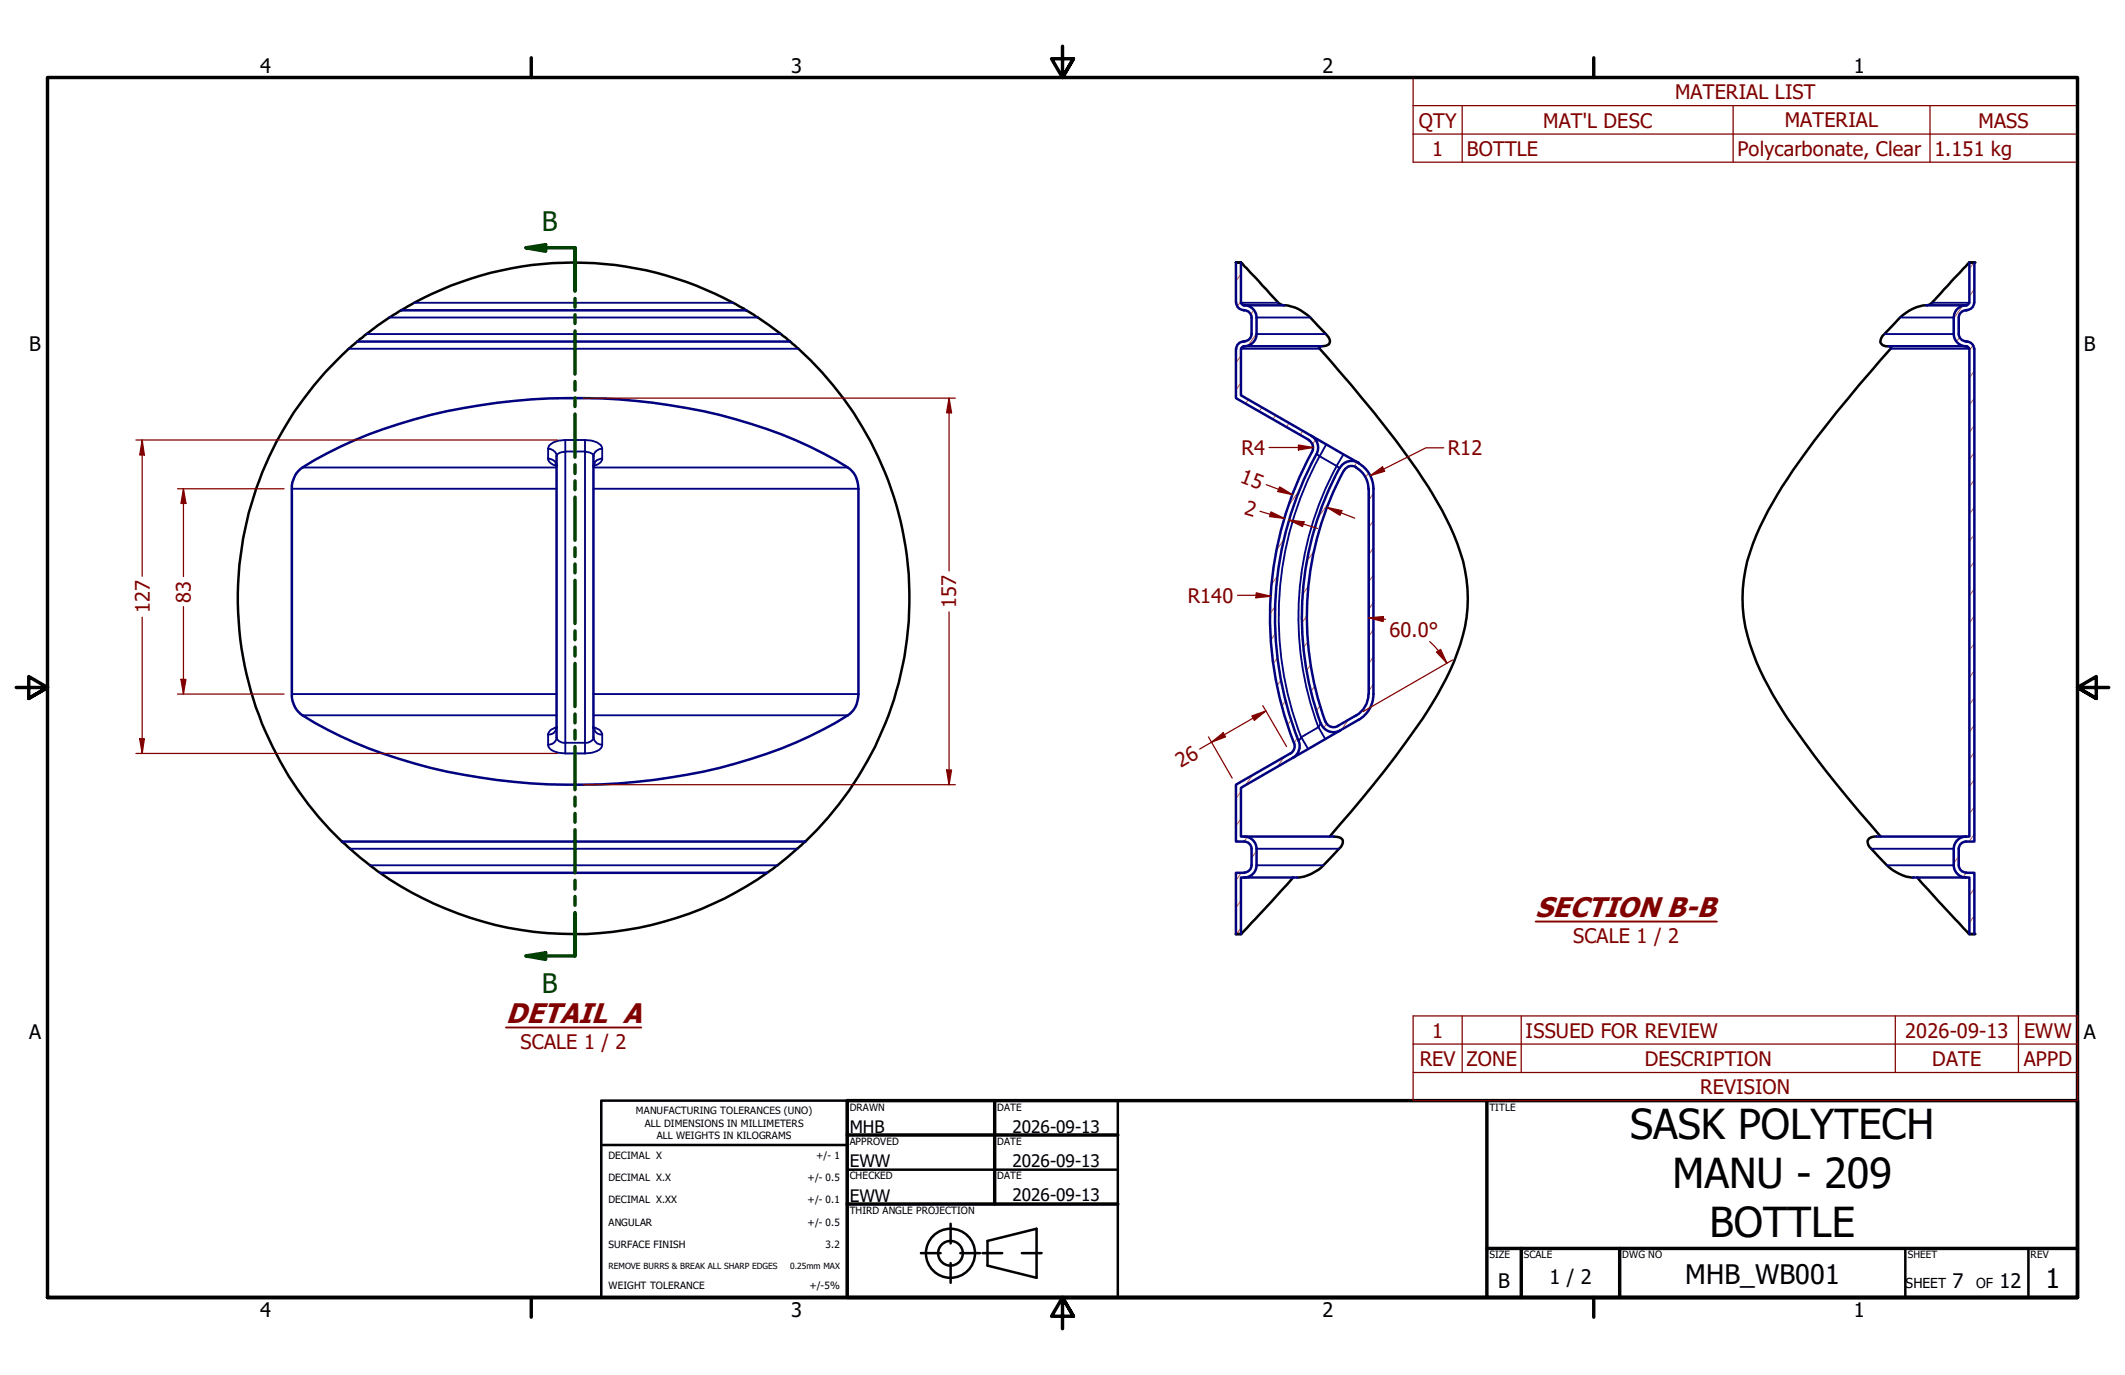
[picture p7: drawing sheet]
<svg xmlns="http://www.w3.org/2000/svg" width="432mm" height="279mm" viewBox="0 0 432 279" stroke-linecap="round" stroke-linejoin="round" font-family="sans-serif">
<!-- layer: Hatch (EDDT) -->
<g fill="none" stroke="#ff8000" stroke-width=".2">
<path d="M252.2 55.7l-1.1 1.4M401.1 53.3l-.9 1.4M401.2 58.7l-1 1.5M252.2 61.2l-.8 1.1M252.2 72.3l-1.1 1.4M252.2 77.8l-1.1 1.4M254.8 63l-.6 .9M255.3 67.8l-1.7 2.4M398.1 68.6l-.5 .8M398.8 62.2l-1.8 2.5M400.9 70.1l-.7 1.1M401.2 75.4l-1 1.4"/>
<path d="M253.7 81.2l-.6 .8M256.5 82.7l-.7 .9M259.2 84.4l-.6 .8M261.9 86l-.5 .8M264.2 99.3l-2.3 3.3M264.7 87.6l-.5 .8M267.3 89.3l-.6 1M275.7 94l-.6 .8M278.1 96.1l-.6 .9M401.2 80.9l-1 1.4M401.2 86.4l-1 1.5M401.2 91.9l-1 1.5"/>
<path d="M401.2 97.5l-1 1.4M259.7 117l-1.3 1.6M261 109.5l-1.5 2.2M265.9 119l-1.1 1.7M267.1 111.8l-1.5 2.1M270.2 101.9l-2.3 3.2M279.1 100.2l-1 1.5M279.1 105.8l-1 1.4M279.1 111.3l-1 1.4M279.1 116.8l-1 1.4M401.2 103.1l-1 1.4M401.2 108.6l-1 1.4"/>
<path d="M401.2 114.1l-1 1.4M401.2 119.6l-1 1.5M259.1 123.2l-1 1.5M259.2 128.7l-.9 1.3M259.7 133.5l-.9 1.3M260.3 138.1l-.8 1.2M265.6 125l-.9 1.4M265.9 130.2l-1 1.3M266.4 135l-.8 1.1M267.3 139.3l-.9 1.1M279.1 122.4l-1 1.4M279.1 127.9l-1 1.4"/>
<path d="M279.1 133.4l-1 1.5M279.1 139l-1 1.4M401.2 125.2l-1 1.4M401.2 130.7l-1 1.4M401.2 136.3l-1 1.4M254.4 157.6l-1.3 1.9M260.9 153.9l-1.3 1.9M261.3 142.3l-.8 1.1M262.4 146.2l-.7 1.1M263.7 149.9l-.7 1M268.3 143.3l-.7 1M269.6 147l-.6 .9"/>
<path d="M273.9 146.3l-1.3 2M401.2 141.8l-1 1.4M401.2 147.3l-1 1.5M401.2 152.8l-1 1.5M401.2 158.4l-1 1.4M252.2 160.8l-1.1 1.4M252.2 166.4l-1.1 1.4M252.2 177.4l-1.1 1.5M253.4 170.1l-.6 .9M255.3 172.9l-1 1.5M398 174l-1 1.5M399.5 177.4l-.6 .8"/>
<path d="M401.2 164l-1 1.4M401.2 169.5l-1.1 1.5M252.2 183l-1.1 1.4M252.2 188.5l-.9 1.3M401.2 180.5l-1 1.5M401.2 186.1l-1 1.4"/>
</g>
<!-- layer: Break Line (EDDT) -->
<g fill="none" stroke="#000" stroke-width=".51">
<path d="M251.1 53.3h1.1l6.7 7.3a3.4 3.4 0 0 0 1.6 1.4h.3M401.2 53.3h-1.1l-6.7 7.3a3.4 3.4 0 0 1-1.6 1.4h-.3M261 62a7.9 7.9 0 0 1 5.3 2.5l3.1 3.4a1.54 1.54 0 0 1 .6 2.1l-.5 .2-.9 .2M268.4 70.4l-.4 .1 .2 .4a243.2 243.2 0 0 1 22 28 52.8 52.8 0 0 1 7.5 17 30.7 30.7 0 0 1-2.2 18.5 76.9 76.9 0 0 1-9.7 16.2l-6.8 8.9-8.8 10.5M384 70.4l.3 .1-.1 .4a243.2 243.2 0 0 0-22.1 28 52.8 52.8 0 0 0-7.5 17 30.7 30.7 0 0 0 2.3 18.5 76.9 76.9 0 0 0 9.6 16.2l6.8 8.9 8.8 10.5M391.4 62a8.3 8.3 0 0 0-5.3 2.5l-3.2 3.4a1.45 1.45 0 0 0-.5 2.1l.8 .4h.5M262.8 178.3l-10.6 11.5h-1.1M271.1 170a1.51 1.51 0 0 1 1.8 .8 1.89 1.89 0 0 1-.8 1.7l-1.6 1.7a10.6 10.6 0 0 1-6.1 4l-.8 .1M381.3 170a1.61 1.61 0 0 0-1.8 .9 1.92 1.92 0 0 0 .7 1.6 25.6 25.6 0 0 0 4.4 4.3l2.7 1.3 1.4 .2M389.6 178.3l10.5 11.5h1.1"/>
<circle cx="116.6" cy="121.6" r="68.2"/>
</g>
<!-- layer: Symbol (EDDT) -->
<path d="M312 187.3h36.9M102.8 208.8h27.5" fill="none" stroke="#800000" stroke-width=".38"/>
<!-- layer: Visible (EDDT) -->
<g fill="none" stroke="#000080" stroke-width=".51">
<path d="M251.1 53.3v8.2M252.2 53.3v8.2M400.2 53.3v8.2M401.2 53.3v8.2M72.6 69.4h87.9M81.5 63.1h70.1M251.1 70.9v10l14.9 8.5M251.2 61.5a1.49 1.49 0 0 0 1.5 1.5M252.2 70.9v9.4l23.8 13.7M252.2 61.5l.3 .4 .2 .1M252.7 63.1h.2M252.7 70.4h15.9"/>
<path d="M252.7 62h8.3M252.7 70.4l-.4 .3-.1 .2M252.8 62a2.51 2.51 0 0 1 2.5 2.5M252.8 63.1a1.49 1.49 0 0 1 1.5 1.4M252.9 69.4a1.51 1.51 0 0 0-1.7 1.5M254.3 64.5v3.3a1.49 1.49 0 0 1-1.5 1.5M255.3 64.5v3.3a2.51 2.51 0 0 1-2.5 2.6M383.7 70.4h16M391.4 62h8.3M397 64.5v3.3a2.51 2.51 0 0 0 2.5 2.6M398 64.5v3.3a1.49 1.49 0 0 0 1.5 1.5M399.5 69.4h.2"/>
<path d="M399.5 62a2.51 2.51 0 0 0-2.5 2.5M399.6 69.4a1.49 1.49 0 0 1 1.5 1.5M399.6 70.4l.4 .3 .1 .2M399.7 63.1a1.51 1.51 0 0 0-1.7 1.4M400.1 61.5l-.2 .4-.3 .1M400.2 70.9v99.1h-.7M401.1 61.5a1.49 1.49 0 0 1-1.5 1.5M401.2 70.9v100.1h-1.7a1.49 1.49 0 0 0-1.5 1.5M61 95.3a89.9 89.9 0 0 1 33.1-12.4 123.1 123.1 0 0 1 61.7 4.3 77.6 77.6 0 0 1 16.9 8.1 5 5 0 0 1 1.7 4v41.7a4.9 4.9 0 0 1-2.1 4.4 95.2 95.2 0 0 1-36.1 12.6 122.8 122.8 0 0 1-58.3-4.8 77.6 77.6 0 0 1-16.9-8.2l-.4-.3a5.2 5.2 0 0 1-1.3-3.7v-41.7a5.5 5.5 0 0 1 1.7-4zM113 94.2l.1 .5M113.1 92.7v57.1M120.6 92.7v57.1"/>
<path d="M120.8 94.2l-.2 .5M266 89.5a1.75 1.75 0 0 1 .6 2.3 70.2 70.2 0 0 0-3.5 59.7 1.75 1.75 0 0 1-.9 1.6M266.5 88.6a2.75 2.75 0 0 1 1 3.7 69 69 0 0 0-3.6 58.3M272.2 95.1a63.5 63.5 0 0 0-3.9 51.9M273.1 95.6a62.5 62.5 0 0 0-3.8 51M275.5 94.9l.1 .1M275.5 94.9a1.75 1.75 0 0 0-2.4 .7M275.6 95a5 5 0 0 1 2.5 4.3M276 94a6.3 6.3 0 0 1 3.1 5.3M276.1 94a2.76 2.76 0 0 0-3.9 1.1M278.1 99.3v41.7M279.1 99.3v41.7"/>
<path d="M113.1 147.8l-.1 .4M120.6 147.8l.2 .4M262.2 153.1l-11.1 6.3v11.6h1.8M263.9 150.6a2.76 2.76 0 0 1-1.2 3.4M268.4 147a2.76 2.76 0 0 0 4 1.4M269.3 146.6a1.75 1.75 0 0 0 2.6 .9M275.6 145.4l-3.8 2.1M278.1 141.1a5 5 0 0 1-2.5 4.3M279.1 141.1a6 6 0 0 1-3 5.1l-23.9 13.9v9.9h18.9M69.5 171h94.1M77.2 177.4h78.7M252.8 171a1.49 1.49 0 0 1 1.5 1.5"/>
<path d="M252.8 170a2.51 2.51 0 0 1 2.5 2.5M252.9 177.4h-1.8v12.4M254.3 172.5v3.3a1.49 1.49 0 0 1-1.5 1.5M255.3 172.5v3.3a2.51 2.51 0 0 1-2.5 2.5M263.6 178.3h-11.4v11.5M381.3 170h18.2M388.7 178.3h10.8M397 172.5v3.3a2.51 2.51 0 0 0 2.5 2.5M398 172.5v3.3a1.49 1.49 0 0 0 1.5 1.5M399.5 177.4h1.7v12.4M399.5 178.3h.7v11.5M399.5 170a2.51 2.51 0 0 0-2.5 2.5"/>
</g>
<!-- layer: Visible Narrow (EDDT) -->
<g fill="none" stroke="#000080" stroke-width=".38">
<path d="M70.9 70.9h91.3M74.5 67.9h84.2M79.1 64.5h74.9M84.1 61.5h64.9M252.2 61.5h7.6M252.2 70.9h16M255.3 64.5h11M255.3 67.9h14.1M382.9 67.9h14.1M384.2 70.9h16M386.1 64.5h10.9M392.6 61.5h7.6"/>
<path d="M59.3 99.3h53.8M61.5 95h51.6M111.4 93.2a1.7 1.7 0 0 1 1.7 1.5 1.91 1.91 0 0 1-1.7-1.5zM111.4 91.2v2M114.9 89.4l-.7 .1a2.98 2.98 0 0 0-2.8 1.4v.3M114.9 91.8h4v59.1h-4zM114.9 89.4v2.4a1.66 1.66 0 0 0-1.8 .9 1.6 1.6 0 0 0-1.7-1.5M114.9 89.4h4M118.9 89.4l.7 .1a2.98 2.98 0 0 1 2.7 1.4l.1 .3M118.9 89.4v2.4a1.64 1.64 0 0 1 1.7 .9 1.74 1.74 0 0 1 1.8-1.5M120.6 99.3h53.8M120.6 95h51.7"/>
<path d="M121 93.8l.3-.3 1.1-.3a1.9 1.9 0 0 1-1.8 1.5zM122.4 91.2v2M267.5 92.3l.7 .4M268.1 92.7a68.2 68.2 0 0 0-3.7 57.1M268.2 92.7l3.4 2M269.5 90.3l-1.3 2.4M271.6 94.7l.6 .4M271.6 94.7a64.2 64.2 0 0 0-3.7 53.1M273 92.3l-1.4 2.4M59.3 141h53.8M61.5 145.4h51.6M111.4 151.3a1.68 1.68 0 0 0 1.5 1.5l2 .3"/>
<path d="M111.4 149.3v2M111.8 148.4l1.3-.6a1.6 1.6 0 0 1-1.7 1.5zM114.9 150.9a1.51 1.51 0 0 1-1.8-1.1 1.6 1.6 0 0 1-1.7 1.5M114.9 153.1h4M114.9 150.9v2.2M120.6 147.8l1.3 .6 .5 .9a1.66 1.66 0 0 1-1.8-1.5zM120.6 141h53.8M120.6 145.4h51.7M122.4 151.3a1.68 1.68 0 0 1-1.6 1.5l-1.9 .3M122.4 151.3a1.66 1.66 0 0 1-1.8-1.5 1.49 1.49 0 0 1-1.7 1.1v2.2M122.4 149.3v2M264.4 149.8l-.5 .8"/>
<path d="M264.4 149.8l1.4 2.4M267.9 147.8l-3.5 2M267.9 147.8l1.4 2.4M268.4 146.9l-.5 .9M71.1 172.5h90.9M75.2 175.8h82.8M255.3 172.5h16.8M255.3 175.8h13.6M380.2 172.5h16.8M383.4 175.8h13.6"/>
</g>
<!-- layer: Break Line (EDDT) -->
<g fill="#000">
<circle cx="251.1" cy="53.3" r=".25"/>
<circle cx="401.2" cy="53.3" r=".25"/>
<circle cx="251.1" cy="189.8" r=".25"/>
<circle cx="401.2" cy="189.8" r=".25"/>
</g>
<!-- layer: Section Line (EDDT) -->
<g fill="none" stroke="#004000" stroke-width=".7">
<path d="M106.9 50.4h4M116.8 50.4v8.7M116.8 60.6v1.8M116.8 63.9v1.8M116.8 67.2v8.8M116.8 77.5v1.8M116.8 80.8v1.8M116.8 84.1v8.8M116.8 94.4v1.8M116.8 97.7v1.8M116.8 101v8.8M116.8 111.3v1.8"/>
<path d="M116.8 114.6v1.8M116.8 117.9v8.8M116.8 128.2v1.8M116.8 131.5v1.8M116.8 134.8v8.8M116.8 145.1v1.8M116.8 148.4v1.8M116.8 151.7v8.8M116.8 162v1.8M116.8 165.3v1.8M116.8 168.6v8.8M116.8 178.9v1.8"/>
<path d="M116.8 182.2v1.8M116.8 185.5v8.7"/>
</g>
<path d="M106.9 50.4l4-.7v1.4z" fill="#004000"/>
<path d="M106.9 50.4l4-.7v1.4zM110.9 50.4h5.9M106.9 194.2h4" fill="none" stroke="#004000" stroke-width=".7"/>
<path d="M106.9 194.2l4-.6v1.3z" fill="#004000"/>
<path d="M106.9 194.2l4-.6v1.3zM110.9 194.2h5.9" fill="none" stroke="#004000" stroke-width=".7"/>
<!-- layer: Symbol (EDDT) -->
<g fill="none" stroke="#800000" stroke-width=".25">
<path d="M287.1 21.5v-5.8h135v5.8M287.1 21.5h135v5.7M287.1 21.5v11.5h135v-5.8M287.1 27.2h135M297.1 21.5v11.5M352.2 21.5v11.5M392.2 21.5v11.5M287.1 217.9v5.7h135v-5.7M287.1 212.2v5.7h135M297.1 206.4v11.5M309.1 206.4v11.5M385.1 206.4v11.5"/>
<path d="M410.1 206.4v11.5M422.1 212.2h-135v-5.8h135v11.5"/>
</g>
<!-- layer: Border (EDDT) -->
<g fill="none" stroke="#000" stroke-width=".7">
<path d="M107.9 11.7v4M215.9 9.4v6.3l-2.2-3.8h4.4l-2.2 3.8 2.2-3.8M323.8 11.7v4M3.3 139.7h6.4l-3.9-2.2v4.4l3.9-2.2-3.9 2.2M428.5 139.7h-6.4l3.9-2.2v4.4l-3.9-2.2 3.9 2.2M172.1 223.6h250v40.1h-250zM172.1 230.6h55M202.1 223.6v21.1M302.1 223.6v40.1M172.1 244.7h55M302.1 253.7h120M309.1 253.7v10"/>
<path d="M329.1 253.7v10M9.7 263.7v-248h412.4v248h-412.4h412.4M107.9 263.7v4M218.1 267.5l-2.2-3.8 2.2 3.8h-4.4l2.2-3.8v6.3M323.8 263.7v4"/>
</g>
<!-- layer: Title (EDDT) -->
<g fill="none" stroke="#000" stroke-width=".51">
<path d="M122.2 223.6h49.9v40.1h-49.9zM122.2 232.7h49.9M172.1 237.7h55M227.1 223.6v40.1M187.1 254.6h4M193.2 248.7v4M193.2 256.7v4M195.1 254.6h4M199.6 254.6h4M200.7 252.2l9.9-2.5v10l-9.9-2.5zM207.6 254.6h4M387.2 253.7v10"/>
<path d="M412.2 253.7v10"/>
<circle cx="193.1" cy="254.7" r="5"/>
<circle cx="193.1" cy="254.7" r="2.51"/>
</g>
<!-- layer: Dimension (EDDT) -->
<path d="M37.3 138v3" fill="none" stroke="#800000" stroke-width=".25"/>
<path d="M36.8 138h1l-.5 3z" fill="#800000"/>
<path d="M37.3 99.3v3M36.8 138h1l-.5 3z" fill="none" stroke="#800000" stroke-width=".25"/>
<path d="M37.3 99.3l.5 3h-1z" fill="#800000"/>
<path d="M36.1 99.3h21.6M37.3 99.3l.5 3h-1zM192.8 80.9v3M37.3 102.3v14.9M37.3 123.3v14.7M36.1 141h21.6" fill="none" stroke="#800000" stroke-width=".25"/>
<path d="M192.8 80.9l.6 3h-1.1z" fill="#800000"/>
<path d="M192.8 80.9l.6 3h-1.1zM192.8 156.5v2.9" fill="none" stroke="#800000" stroke-width=".25"/>
<path d="M192.3 156.5h1.1l-.6 2.9z" fill="#800000"/>
<path d="M118.5 80.9h75.6M192.8 83.9v32.1M192.8 124.3v32.2M255.2 121l3.1 .2M118.5 159.4h75.6M192.3 156.5h1.1l-.6 2.9z" fill="none" stroke="#800000" stroke-width=".25"/>
<path d="M255.3 120.5l3 .7-3.1 .3z" fill="#800000"/>
<path d="M259.8 99.4l2.8 1.1M251.5 121h3.7M255.3 120.5l3 .7-3.1 .3z" fill="none" stroke="#800000" stroke-width=".25"/>
<path d="M260 98.9l2.6 1.6-2.9-.6z" fill="#800000"/>
<path d="M260 98.9l2.6 1.6-2.9-.6zM269.7 103.1l2.8 1.1" fill="none" stroke="#800000" stroke-width=".25"/>
<path d="M269.7 103.1l3 .7-.4 .9z" fill="#800000"/>
<path d="M257.3 98.5l2.5 .9M258.1 104.5l2.9 .8M269.7 103.1l3 .7-.4 .9zM272.5 104.2l2.8 1.1" fill="none" stroke="#800000" stroke-width=".25"/>
<path d="M258.3 104l2.7 1.3-3-.3z" fill="#800000"/>
<path d="M258.3 104l2.7 1.3-3-.3zM261.9 105.7l3 .8" fill="none" stroke="#800000" stroke-width=".25"/>
<path d="M261.9 105.7l3.1 .3-.3 1z" fill="#800000"/>
<path d="M281.2 95.3l-2.8 1.3M256 103.9l2.1 .6M261.9 105.7l3.1 .3-.3 1zM264.9 106.5l2.8 .9" fill="none" stroke="#800000" stroke-width=".25"/>
<path d="M278.4 96.6l2.5-1.7 .5 .9z" fill="#800000"/>
<path d="M278.4 96.6l2.5-1.7 .5 .9zM293.4 91h-3.6l-8.6 4.3M292.4 132.3l1.6 2.4" fill="none" stroke="#800000" stroke-width=".25"/>
<path d="M291.9 132.5l.8-.5 1.3 2.7z" fill="#800000"/>
<path d="M278.1 125.5l3 .3M291.9 132.5l.8-.5 1.3 2.7z" fill="none" stroke="#800000" stroke-width=".25"/>
<path d="M278.1 125.5l3-.2v1z" fill="#800000"/>
<path d="M263.8 90.9h3M278.1 125.5l3-.2v1zM281.1 125.8l.4 .1M290.5 130.4l1.8 1.9M295.1 134.1l-18.1 10.5" fill="none" stroke="#800000" stroke-width=".25"/>
<path d="M263.8 90.4l3 .5-3 .5z" fill="#800000"/>
<path d="M257.9 90.9h7.2h-1.3M263.8 90.4l3 .5-3 .5zM257.2 144.5l-2.6 1.4" fill="none" stroke="#800000" stroke-width=".25"/>
<path d="M254.4 145.5l2.8-1-2.3 1.9z" fill="#800000"/>
<path d="M248.8 149.3l-2.6 1.5M254.4 145.5l2.8-1-2.3 1.9z" fill="none" stroke="#800000" stroke-width=".25"/>
<path d="M246.2 150.8l2.3-1.9 .5 .8z" fill="#800000"/>
<path d="M28.9 89.4v3.1M245.6 149.7l4.8 8.4M246.2 150.8l2.3-1.9 .5 .8zM246.2 150.8l-2.4 1.4M254.6 145.9l-5.8 3.4M256.6 143.4l4.8 8.3" fill="none" stroke="#800000" stroke-width=".25"/>
<path d="M28.9 89.4l.4 3.1h-.9z" fill="#800000"/>
<path d="M28.9 89.4l.4 3.1h-.9zM28.9 150.1v3" fill="none" stroke="#800000" stroke-width=".25"/>
<path d="M28.4 150.1h.9l-.4 3z" fill="#800000"/>
<path d="M27.6 89.4h85.7M28.9 92.5v24.6M28.9 125.4v24.7M27.6 153.1h85.7M28.4 150.1h.9l-.4 3z" fill="none" stroke="#800000" stroke-width=".25"/>
<g font-size="8.4">
<text x="331.2" y="231.4">SASK POLYTECH</text>
<text x="339.9" y="241.4">MANU - 209</text>
<text x="347.3" y="251.4">BOTTLE</text>
</g>
<g font-size="5.8" fill="#800000">
<text x="312" y="186.4">SECTION B-B</text>
<text x="102.8" y="207.9">DETAIL A</text>
</g>
<g font-size="5.5" fill="#004000">
<text x="110.1" y="46.9">B</text>
<text x="110.1" y="201.8">B</text>
</g>
<g font-size="5.5">
<text x="342.5" y="260.9">MHB_WB001</text>
<text x="415.7" y="261.7">1</text>
</g>
<g font-size="4.1">
<text x="52.8" y="14.7">4</text>
<text x="160.8" y="14.7">3</text>
<text x="268.7" y="14.7">2</text>
<text x="376.7" y="14.7">1</text>
<text x="5.9" y="71.4">B</text>
<text x="423.4" y="71.4">B</text>
<text x="5.9" y="211.1">A</text>
<text x="423.4" y="211.1">A</text>
<text x="304.4" y="261.7">B</text>
<text x="314.8" y="261">1 / 2</text>
<text x="396.7" y="261.6">7</text>
<text x="406.3" y="261.6">12</text>
<text x="52.8" y="267.7">4</text>
<text x="160.8" y="267.7">3</text>
<text x="268.7" y="267.7">2</text>
<text x="376.7" y="267.7">1</text>
</g>
<g font-size="4.1" fill="#800000">
<text x="340.4" y="20.1">MATERIAL LIST</text>
<text x="288.3" y="25.9">QTY</text>
<text x="313.6" y="25.9">MAT'L DESC</text>
<text x="362.6" y="25.8">MATERIAL</text>
<text x="402" y="25.9">MASS</text>
<text x="291" y="31.6">1</text>
<text x="298.1" y="31.6">BOTTLE</text>
<text x="353.1" y="31.7">Polycarbonate, Clear</text>
<text x="393.1" y="31.7">1.151 kg</text>
<text x="252.3" y="92.5">R4</text>
<text x="294.2" y="92.5">R12</text>
<text x="251.8" y="98" transform="rotate(21 251.8 98)">15</text>
<text x="252.7" y="104.5" transform="rotate(17 252.7 104.5)">2</text>
<text x="30.4" y="124.7" transform="rotate(-90 30.4 124.7)">127</text>
<text x="38.8" y="122.4" transform="rotate(-90 38.8 122.4)">83</text>
<text x="194.3" y="123.6" transform="rotate(-90 194.3 123.6)">157</text>
<text x="241.4" y="122.5">R140</text>
<text x="282.3" y="129.5">60.0°</text>
<text x="240" y="156.1" transform="rotate(-30 240 156.1)">26</text>
<text x="319.7" y="191.6">SCALE 1 / 2</text>
<text x="105.8" y="213.2">SCALE 1 / 2</text>
<text x="291" y="210.8">1</text>
<text x="310" y="210.8">ISSUED FOR REVIEW</text>
<text x="387.2" y="210.8">2026-09-13</text>
<text x="411.3" y="210.8">EWW</text>
<text x="288.5" y="216.5">REV</text>
<text x="298" y="216.5">ZONE</text>
<text x="334.2" y="216.5">DESCRIPTION</text>
<text x="392.6" y="216.5">DATE</text>
<text x="411.2" y="216.5">APPD</text>
<text x="345.4" y="222.2">REVISION</text>
</g>
<g font-size="3.5">
<text x="172.7" y="230.1">MHB</text>
<text x="205.7" y="230.1">2026-09-13</text>
<text x="172.7" y="237.2">EWW</text>
<text x="205.7" y="237.1">2026-09-13</text>
<text x="172.7" y="244.2">EWW</text>
<text x="205.7" y="244.1">2026-09-13</text>
</g>
<g font-size="2.8">
<text x="387.2" y="261.6">SHEET</text>
<text x="401.6" y="261.6">OF</text>
</g>
<g font-size="2">
<text x="129.2" y="226.4">MANUFACTURING TOLERANCES (UNO)</text>
<text x="172.7" y="225.7">DRAWN</text>
<text x="202.6" y="225.7">DATE</text>
<text x="302.6" y="225.7">TITLE</text>
<text x="131" y="228.9">ALL DIMENSIONS IN MILLIMETERS</text>
<text x="133.5" y="231.4">ALL WEIGHTS IN KILOGRAMS</text>
<text x="172.7" y="232.7">APPROVED</text>
<text x="202.6" y="232.7">DATE</text>
<text x="123.6" y="235.5">DECIMAL X</text>
<text x="123.6" y="240">DECIMAL X.X</text>
<text x="165.9" y="235.5">+/- 1</text>
<text x="172.7" y="239.6">CHECKED</text>
<text x="202.6" y="239.6">DATE</text>
<text x="123.6" y="244.5">DECIMAL X.XX</text>
<text x="164.1" y="240">+/- 0.5</text>
<text x="164.1" y="244.5">+/- 0.1</text>
<text x="123.6" y="249">ANGULAR</text>
<text x="164.1" y="249.1">+/- 0.5</text>
<text x="172.7" y="246.7">THIRD ANGLE PROJECTION</text>
<text x="123.6" y="253.6">SURFACE FINISH</text>
<text x="167.8" y="253.7">3.2</text>
<text x="302.6" y="255.7">SIZE</text>
<text x="309.6" y="255.7">SCALE</text>
<text x="329.6" y="255.7">DWG NO</text>
<text x="387.7" y="255.7">SHEET</text>
<text x="412.6" y="255.7">REV</text>
<text x="123.6" y="261.9">WEIGHT TOLERANCE</text>
<text x="164.5" y="262">+/-5%</text>
</g>
<g font-size="1.7">
<text x="123.6" y="257.9">REMOVE BURRS &amp; BREAK ALL SHARP EDGES</text>
<text x="160.5" y="257.9">0.25mm MAX</text>
</g>
</svg>
